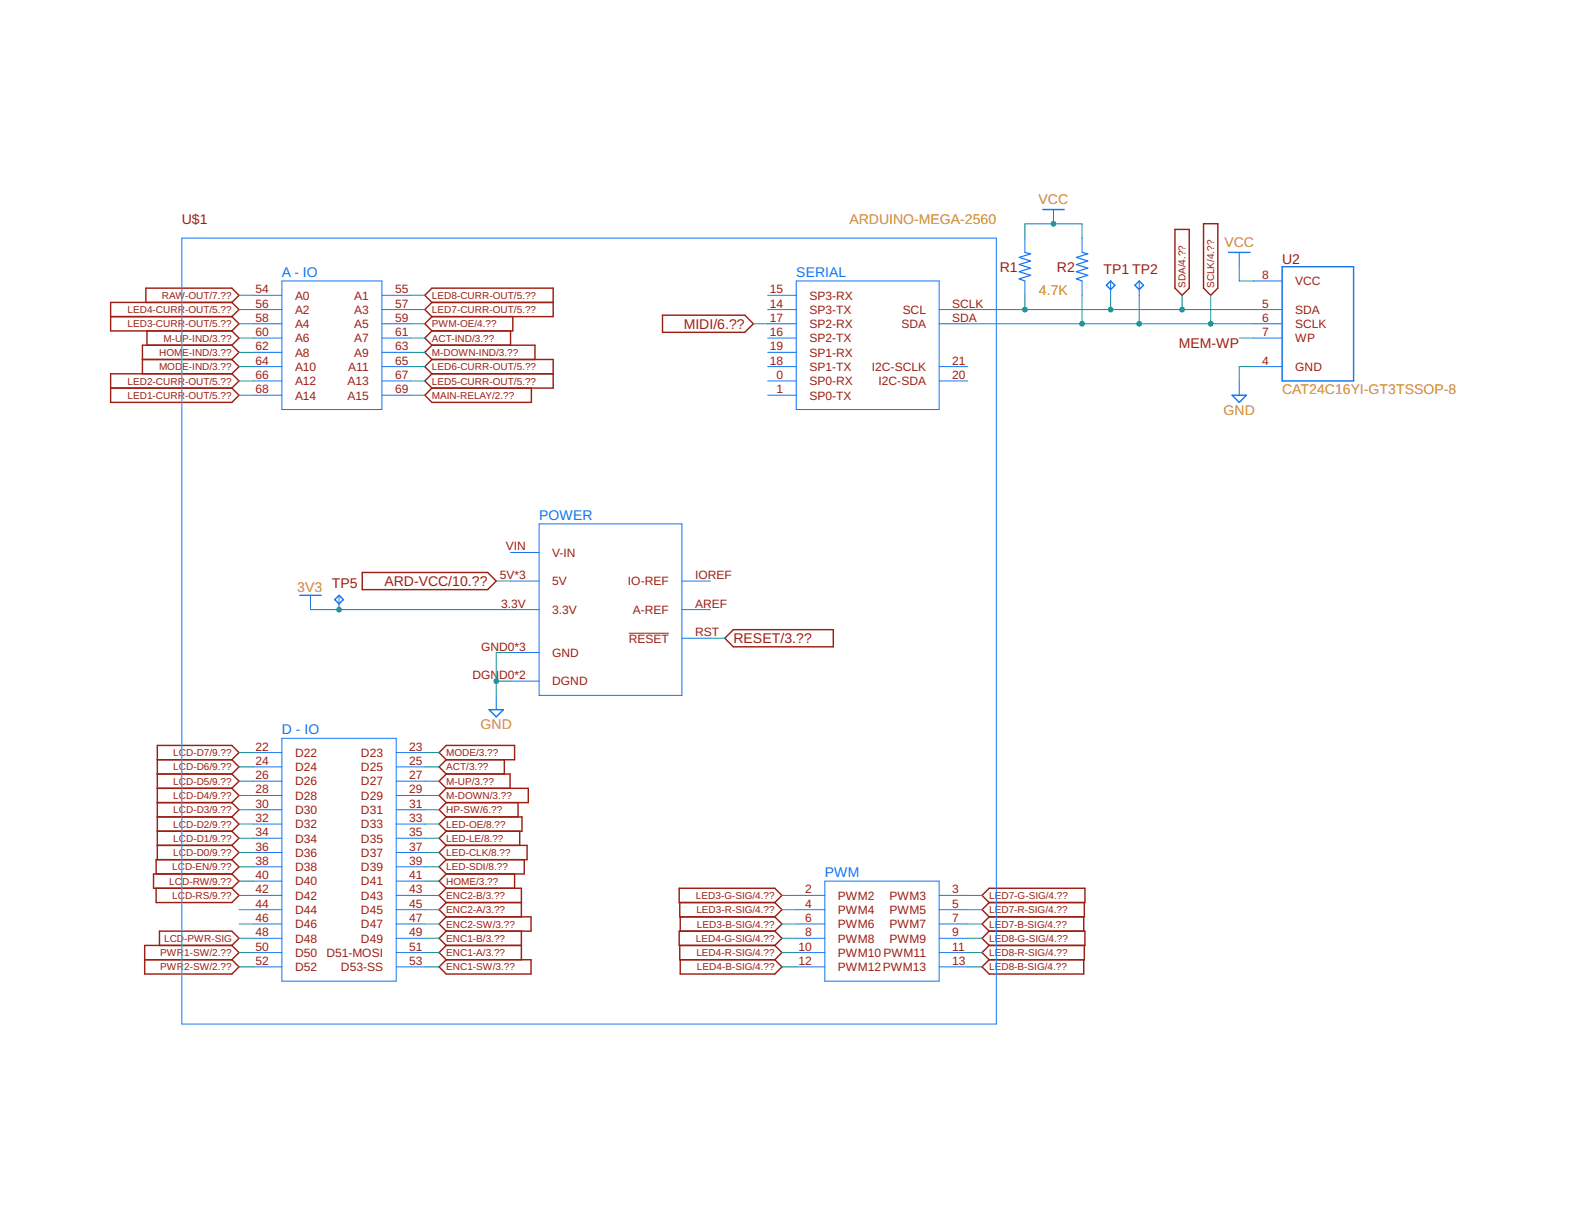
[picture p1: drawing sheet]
<svg xmlns="http://www.w3.org/2000/svg" width="279mm" height="216mm" viewBox="0 0 279 216" stroke-linecap="round" stroke-linejoin="round" font-family="sans-serif">
<path d="M111.8 112.5h7.1" fill="none" stroke="#9c1f14" stroke-width=".18"/>
<g fill="none" stroke="#9c1f14" stroke-width=".25">
<path d="M213.9 39.8h2.6v11.4l-1.3 1.3-1.3-1.3zM19.7 56.3h21.5M25.9 53.7v-2.5h15.3l1.3 1.3-1.3 1.2M26.1 58.8v2.5M41.2 53.7h-21.5v5.1h21.5M41.2 53.7l1.3 1.3-1.3 1.3M41.2 56.3l1.3 1.2-1.3 1.3M41.2 58.8l1.3 1.3-1.3 1.2M76.8 53.7l-1.3-1.2 1.3-1.3h21.5v5.1h-21.5M76.8 53.7h21.5M76.8 53.7l-1.3 1.3 1.3 1.3M76.8 58.8l-1.3 1.3 1.3 1.2"/>
<path d="M76.8 56.3l-1.3 1.2 1.3 1.3M90.7 58.8v2.5M91.1 56.3v2.5h-14.3M117.8 56h14.6l1.5 1.5-1.5 1.6h-14.6zM208.8 40.8h2.6v10.4l-1.3 1.3-1.3-1.3zM19.7 69h21.5M25.3 63.9h15.9M41.2 66.4l1.3 1.3-1.3 1.3M41.2 66.4h-21.5v5.1h21.5l1.3-1.3-1.3-1.2M41.2 61.3h-15.9v5.1M41.2 61.3l1.3 1.3-1.3 1.3M41.2 63.9l1.3 1.3-1.3 1.2"/>
<path d="M76.8 63.9h21.5v5.1h-21.5M76.8 66.4h21.5M76.8 69l-1.3 1.2 1.3 1.3h17.6v-2.5M76.8 63.9l-1.3 1.3 1.3 1.2M76.8 66.4l-1.3 1.3 1.3 1.3M76.8 61.3h18.3v2.6M76.8 61.3l-1.3 1.3 1.3 1.3M64.4 101.7h22.3l1.5 1.6-1.5 1.5h-22.3zM128.8 113.4l1.5-1.5h17.8v3h-17.8zM28 137.5h13.2M28 135h13.2M41.2 135l1.3-1.3-1.3-1.2h-13.2v20.3"/>
<path d="M41.2 135l1.3 1.3-1.3 1.2M41.2 137.5l1.3 1.3-1.3 1.3M78 133.7l1.3-1.2h12.2v2.5h-12.2zM79.3 137.5l-1.3 1.3 1.3 1.3M79.3 137.5h11.4v2.6M79.3 135l-1.3 1.3 1.3 1.2M89.6 135v2.5M27.7 157.8v2.6h13.5l1.3-1.3-1.3-1.3M28 142.6h13.2M28 145.2h13.2M28 140.1h13.2M28 147.7h13.2"/>
<path d="M28 150.2h13.2M41.2 155.3h-13.9v2.5h13.9M41.2 140.1l1.3 1.3-1.3 1.2M41.2 142.6l1.3 1.3-1.3 1.3M41.2 145.2l1.3 1.2-1.3 1.3M41.2 147.7l1.3 1.2-1.3 1.3M41.2 150.2l1.3 1.3-1.3 1.3M41.2 152.8h-13.5v2.5M41.2 152.8l1.3 1.2-1.3 1.3M41.2 155.3l1.3 1.3-1.3 1.2M79.3 157.8h13.4v5.1M79.3 142.6l-1.3 1.3 1.3 1.3"/>
<path d="M79.3 140.1h14.6v2.5h-14.6M79.3 145.2h13.5v2.5h-13.5M79.3 140.1l-1.3 1.3 1.3 1.2M79.3 150.2h14.4v2.6h-14.4M79.3 157.8l-1.3 1.3 1.3 1.3M79.3 145.2l-1.3 1.2 1.3 1.3M79.3 147.7l-1.3 1.2 1.3 1.3M79.3 150.2l-1.3 1.3 1.3 1.3M79.3 152.8l-1.3 1.2 1.3 1.3M79.3 155.3l-1.3 1.3 1.3 1.2M91.5 155.3v2.5M92.1 142.6v2.6"/>
<path d="M92.4 147.7v2.5M93.2 152.8v2.5h-13.9M120.7 157.8h17l1.3 1.3-1.3 1.3h-17zM174.5 159.1l1.3-1.3h17v2.6h-17zM25.7 170.5h15.5M28.3 168v-2.5h12.9l1.3 1.2-1.3 1.3M41.2 168h-15.5v5.1h15.5l1.3-1.3-1.3-1.3M41.2 168l1.3 1.3-1.3 1.2M78 171.8l1.3-1.3h15.1v2.6h-15.1zM79.3 162.9l-1.3 1.3 1.3 1.3M79.3 162.9h15.1v2.6h-15.1M79.3 168l-1.3 1.3 1.3 1.2"/>
<path d="M79.3 168h13.4M79.3 165.5l-1.3 1.2 1.3 1.3M79.3 160.4h13.4M79.3 160.4l-1.3 1.2 1.3 1.3M92.7 165.5v5M120.8 168v2.5h16.9M120.8 160.4v2.5h16.9M120.9 170.5v2.6h16.8l1.3-1.3-1.3-1.3M120.9 162.9v2.6M137.7 165.5h-17v2.5h17M137.7 160.4l1.3 1.2-1.3 1.3M137.7 168l1.3 1.3-1.3 1.2"/>
<path d="M137.7 165.5l1.3 1.2-1.3 1.3M137.7 162.9l1.3 1.3-1.3 1.3M175.8 170.5l-1.3 1.3 1.3 1.3h16.8v-2.6M175.8 165.5h17v2.5h-17M175.8 160.4l-1.3 1.2 1.3 1.3M175.8 162.9l-1.3 1.3 1.3 1.3M175.8 165.5l-1.3 1.2 1.3 1.3M175.8 168l-1.3 1.3 1.3 1.2M192.6 162.9v2.6M192.7 168v2.5h-16.9M192.7 160.4v2.5h-16.9"/>
</g>
<g fill="none" stroke="#1375f4" stroke-width=".18">
<path d="M187.2 37.2v2.6M32.3 42.3h144.8v139.7h-144.8zM45 55h5.1M45 57.5h5.1M45 52.5h5.1M50.1 49.9h17.8v22.9h-17.8zM67.9 55h5.1M67.9 57.5h5.1M67.9 52.5h5.1M136.4 55h5.1M136.4 57.5h5.1M136.4 52.5h5.1"/>
<path d="M141.5 49.9h25.4v22.9h-25.4zM166.9 55h5.1M166.9 57.5h5.1M182.2 42.3v2.6M182.2 49.9v2.6M192.3 42.3v2.6M192.3 49.9v2.6M197.4 49.9v2.6M202.5 49.9v2.6M220.3 44.9v2.5M222.8 49.9h5.1M222.8 55h5.1"/>
<path d="M222.8 57.5h5.1M45 70.2h5.1M45 67.7h5.1M45 65.2h5.1M45 62.6h5.1M45 60.1h5.1M67.9 70.2h5.1M67.9 67.7h5.1M67.9 65.2h5.1M67.9 62.6h5.1M67.9 60.1h5.1M136.4 70.2h5.1"/>
<path d="M136.4 67.7h5.1M136.4 65.2h5.1M136.4 62.6h5.1M136.4 60.1h5.1M166.9 67.7h5.1M166.9 65.2h5.1M220.3 67.7v2.5M222.8 65.2h5.1M222.8 60.1h5.1M90.7 98.2h5.1M95.8 93.1h25.4v30.5h-25.4zM55.2 105.8v2.5"/>
<path d="M60.3 105.8v2.5M90.7 108.3h5.1M90.7 103.3h5.1M90.7 116h5.1M121.2 108.3h5.1M121.2 103.3h5.1M121.2 113.4h5.1M45 133.7h5.1M45 136.3h5.1M45 138.8h5.1M50.1 131.2h20.3v43.1h-20.3zM70.4 133.7h5.1"/>
<path d="M70.4 136.3h5.1M70.4 138.8h5.1M88.2 123.6v2.5M90.7 121h5.1M45 141.4h5.1M45 143.9h5.1M45 146.4h5.1M45 148.9h5.1M45 151.5h5.1M45 154h5.1M45 156.6h5.1M45 159.1h5.1"/>
<path d="M70.4 141.4h5.1M70.4 143.9h5.1M70.4 146.4h5.1M70.4 148.9h5.1M70.4 151.5h5.1M70.4 154h5.1M70.4 156.6h5.1M70.4 159.1h5.1M141.5 159.1h5.1M146.6 156.6h20.3v17.7h-20.3zM166.9 159.1h5.1M45 161.6h5.1"/>
<path d="M45 164.2h5.1M45 166.7h5.1M45 169.3h5.1M45 171.8h5.1M70.4 161.6h5.1M70.4 164.2h5.1M70.4 166.7h5.1M70.4 169.3h5.1M70.4 171.8h5.1M141.5 161.6h5.1M141.5 164.2h5.1M141.5 166.7h5.1"/>
<path d="M141.5 169.3h5.1M141.5 171.8h5.1M166.9 161.6h5.1M166.9 164.2h5.1M166.9 166.7h5.1M166.9 169.3h5.1M166.9 171.8h5.1"/>
</g>
<path d="M185.3 37.2h3.8M196.6 50.7l.8-.8 .8 .8-.8 .8zM201.7 50.7l.8-.8 .7 .8-.7 .8zM218.4 44.9h3.8M227.9 47.4h12.7v20.3h-12.7zM219 70.2h2.5l-1.2 1.3zM53.3 105.8h3.8M59.5 106.6l.8-.8 .7 .8-.7 .7zM86.9 126.1h2.6l-1.3 1.3z" fill="none" stroke="#1375f4" stroke-width=".25"/>
<path d="M182.2 44.9l1 .2-2.1 .6 2.1 .7-2.1 .6 2.1 .6-2.1 .7 2.1 .6-2.1 .7 1.1 .3M192.3 44.9l1 .2-2 .6 2 .7-2 .6 2 .6-2 .7 2 .6-2 .7 1 .3" fill="none" stroke="#1375f4" stroke-width=".21"/>
<path d="M182.2 42.3v-2.5h10.1v2.5" fill="none" stroke="#158f93" stroke-width=".18"/>
<circle cx="187.2" cy="39.8" r=".51" fill="#158f93"/>
<path d="M186.7 39.8a.51 .51 0 0 1 1 0 .51 .51 0 0 1-1 0zM186.7 39.8a.51 .51 0 0 0 1 0 .51 .51 0 0 0-1 0z" fill="#158f93"/>
<path d="M220.3 47.4v2.5h2.5M55.2 108.3h35.5" fill="none" stroke="#158f93" stroke-width=".18"/>
<circle cx="60.3" cy="108.3" r=".51" fill="#158f93"/>
<path d="M59.8 108.3a.51 .51 0 0 1 1 0 .51 .51 0 0 1-1 0zM59.8 108.3a.51 .51 0 0 0 1 0 .51 .51 0 0 0-1 0z" fill="#158f93"/>
<path d="M90.7 116h-2.5v7.6M88.2 121h2.5" fill="none" stroke="#158f93" stroke-width=".18"/>
<circle cx="88.2" cy="121" r=".51" fill="#158f93"/>
<path d="M87.7 121a.51 .51 0 0 1 1 0 .51 .51 0 0 1-1 0zM87.7 121a.51 .51 0 0 0 1 0 .51 .51 0 0 0-1 0z" fill="#158f93"/>
<g fill="none" stroke="#158f93" stroke-width=".18">
<path d="M172 55h50.8M182.2 52.5v2.5M197.4 52.5v2.5M210.1 52.5v2.5M222.8 65.2h-2.5v2.5M126.3 113.4h2.5M75.5 138.8h2.5M75.5 136.3h2.5M75.5 133.7h2.5M75.5 143.9h2.5M75.5 141.4h2.5M139 159.1h2.5"/>
<path d="M75.5 171.8h2.5M75.5 169.3h2.5M75.5 166.7h2.5"/>
</g>
<g fill="#158f93">
<circle cx="182.2" cy="55" r=".51"/>
<circle cx="197.4" cy="55" r=".51"/>
<circle cx="210.1" cy="55" r=".51"/>
</g>
<g fill="#158f93">
<path d="M181.7 55a.51 .51 0 0 1 1 0 .51 .51 0 0 1-1 0zM181.7 55a.51 .51 0 0 0 1 0 .51 .51 0 0 0-1 0z"/>
<path d="M196.9 55a.51 .51 0 0 1 1 0 .51 .51 0 0 1-1 0zM196.9 55a.51 .51 0 0 0 1 0 .51 .51 0 0 0-1 0z"/>
<path d="M209.6 55a.51 .51 0 0 1 1 0 .51 .51 0 0 1-1 0zM209.6 55a.51 .51 0 0 0 1 0 .51 .51 0 0 0-1 0z"/>
</g>
<path d="M172 57.5h50.8M192.3 52.5v5M202.5 52.5v5M215.2 52.5v5" fill="none" stroke="#158f93" stroke-width=".18"/>
<g fill="#158f93">
<circle cx="192.3" cy="57.5" r=".51"/>
<circle cx="202.5" cy="57.5" r=".51"/>
<circle cx="215.2" cy="57.5" r=".51"/>
</g>
<g fill="#158f93">
<path d="M191.8 57.5a.51 .51 0 0 1 1 0 .51 .51 0 0 1-1 0zM191.8 57.5a.51 .51 0 0 0 1 0 .51 .51 0 0 0-1 0z"/>
<path d="M202 57.5a.51 .51 0 0 1 1 0 .51 .51 0 0 1-1 0zM202 57.5a.51 .51 0 0 0 1 0 .51 .51 0 0 0-1 0z"/>
<path d="M214.7 57.5a.51 .51 0 0 1 1 0 .51 .51 0 0 1-1 0zM214.7 57.5a.51 .51 0 0 0 1 0 .51 .51 0 0 0-1 0z"/>
</g>
<g fill="none" stroke="#158f93" stroke-width=".18">
<path d="M42.5 57.5h2.5M42.5 52.5h2.5M42.5 55h2.5M73 57.5h2.5M73 52.5h2.5M73 55h2.5M133.9 57.5h2.5M42.5 67.7h2.5M42.5 70.2h2.5M42.5 65.2h2.5M42.5 60.1h2.5M42.5 62.6h2.5"/>
<path d="M73 67.7h2.5M73 70.2h2.5M73 65.2h2.5M73 60.1h2.5M73 62.6h2.5M220.3 60.1h2.5M88.2 103.3h2.5M42.5 133.7h2.5M42.5 136.3h2.5M42.5 138.8h2.5M42.5 141.4h2.5M42.5 143.9h2.5"/>
<path d="M42.5 146.4h2.5M42.5 148.9h2.5M42.5 151.5h2.5M42.5 154h2.5M42.5 159.1h2.5M42.5 156.6h2.5M75.5 146.4h2.5M75.5 148.9h2.5M75.5 151.5h2.5M75.5 154h2.5M75.5 159.1h2.5M75.5 156.6h2.5"/>
<path d="M172 159.1h2.5M42.5 164.2h2.5M42.5 161.6h2.5M42.5 169.3h2.5M42.5 171.8h2.5M42.5 166.7h2.5M75.5 164.2h2.5M75.5 161.6h2.5M139 164.2h2.5M139 161.6h2.5M139 169.3h2.5M139 171.8h2.5"/>
<path d="M139 166.7h2.5M172 164.2h2.5M172 161.6h2.5M172 169.3h2.5M172 171.8h2.5M172 166.7h2.5"/>
</g>
<g font-size="2.5" fill="#9c1f14">
<text x="32.3" y="39.8">U$1</text>
<text x="227.9" y="46.9">U2</text>
<text x="177.7" y="48.3">R1</text>
<text x="187.9" y="48.3">R2</text>
<text x="196.1" y="48.7">TP1 TP2</text>
<text x="121.5" y="58.4">MIDI/6.??</text>
<text x="209.5" y="61.9">MEM-WP</text>
<text x="59" y="104.5">TP5</text>
<text x="68.3" y="104.1">ARD-VCC/10.??</text>
<text x="130.4" y="114.3">RESET/3.??</text>
</g>
<g font-size="2.5" fill="#d59028">
<text x="151" y="39.8">ARDUINO-MEGA-2560</text>
<text x="184.6" y="36.2">VCC</text>
<text x="217.6" y="43.8">VCC</text>
<text x="184.7" y="52.5">4.7K</text>
<text x="227.9" y="70">CAT24C16YI-GT3TSSOP-8</text>
<text x="217.5" y="73.7">GND</text>
<text x="52.8" y="105.3">3V3</text>
<text x="85.4" y="129.5">GND</text>
</g>
<g font-size="2.5" fill="#1375f4">
<text x="50.1" y="49.2">A - IO</text>
<text x="141.5" y="49.2">SERIAL</text>
<text x="95.8" y="92.3">POWER</text>
<text x="50.1" y="130.4">D - IO</text>
<text x="146.6" y="155.8">PWM</text>
</g>
<g font-size="2.1" fill="#9c1f14">
<text x="45.4" y="52.1">54</text>
<text x="52.4" y="53.2">A0</text>
<text x="62.9" y="53.2">A1</text>
<text x="70.2" y="52.1">55</text>
<text x="136.8" y="52.1">15</text>
<text x="143.9" y="53.2">SP3-RX</text>
<text x="224.4" y="49.6">8</text>
<text x="230.2" y="50.7">VCC</text>
<text x="45.4" y="54.6">56</text>
<text x="45.4" y="57.2">58</text>
<text x="45.4" y="59.7">60</text>
<text x="52.4" y="55.8">A2</text>
<text x="52.4" y="58.3">A4</text>
<text x="62.9" y="55.8">A3</text>
<text x="62.9" y="58.3">A5</text>
<text x="70.2" y="54.6">57</text>
<text x="70.2" y="57.2">59</text>
<text x="70.2" y="59.7">61</text>
<text x="136.8" y="59.7">16</text>
<text x="136.8" y="57.2">17</text>
<text x="136.8" y="54.6">14</text>
<text x="143.9" y="58.3">SP2-RX</text>
<text x="143.9" y="55.8">SP3-TX</text>
<text x="160.2" y="58.3">SDA</text>
<text x="160.4" y="55.8">SCL</text>
<text x="169.3" y="54.6">SCLK</text>
<text x="169.3" y="57.2">SDA</text>
<text x="224.4" y="54.6">5</text>
<text x="224.4" y="57.2">6</text>
<text x="224.4" y="59.7">7</text>
<text x="230.2" y="55.8">SDA</text>
<text x="230.2" y="58.3">SCLK</text>
<text x="45.4" y="62.3">62</text>
<text x="45.4" y="64.8">64</text>
<text x="52.4" y="60.8">A6</text>
<text x="52.4" y="63.4">A8</text>
<text x="52.4" y="65.9">A10</text>
<text x="61.9" y="65.9">A11</text>
<text x="62.9" y="60.8">A7</text>
<text x="62.9" y="63.4">A9</text>
<text x="70.2" y="62.3">63</text>
<text x="70.2" y="64.8">65</text>
<text x="136.8" y="64.8">18</text>
<text x="136.8" y="62.3">19</text>
<text x="143.9" y="65.9">SP1-TX</text>
<text x="143.9" y="63.4">SP1-RX</text>
<text x="143.9" y="60.8">SP2-TX</text>
<text x="155" y="65.9">I2C-SCLK</text>
<text x="169.3" y="64.8">21</text>
<text x="224.4" y="64.8">4</text>
<text x="230.2" y="60.8">WP</text>
<text x="230.2" y="65.9">GND</text>
<text x="45.4" y="67.3">66</text>
<text x="45.4" y="69.9">68</text>
<text x="52.4" y="68.5">A12</text>
<text x="52.4" y="71">A14</text>
<text x="61.7" y="68.5">A13</text>
<text x="61.7" y="71">A15</text>
<text x="70.2" y="67.3">67</text>
<text x="70.2" y="69.9">69</text>
<text x="138" y="69.9">1</text>
<text x="138" y="67.3">0</text>
<text x="143.9" y="71">SP0-TX</text>
<text x="143.9" y="68.5">SP0-RX</text>
<text x="156.2" y="68.5">I2C-SDA</text>
<text x="169.3" y="67.3">20</text>
<text x="89.9" y="97.8">VIN</text>
<text x="98.1" y="98.9">V-IN</text>
<text x="88.9" y="102.9">5V*3</text>
<text x="89.1" y="108">3.3V</text>
<text x="98.1" y="104">5V</text>
<text x="111.6" y="104">IO-REF</text>
<text x="123.5" y="102.9">IOREF</text>
<text x="123.5" y="108">AREF</text>
<text x="98.1" y="109.1">3.3V</text>
<text x="112.5" y="109.1">A-REF</text>
<text x="123.5" y="113.1">RST</text>
<text x="85.5" y="115.6">GND0*3</text>
<text x="98.1" y="116.7">GND</text>
<text x="111.8" y="114.2">RESET</text>
<text x="84" y="120.7">DGN</text>
<text x="88.7" y="120.7">D0*2</text>
<text x="98.1" y="121.8">DGND</text>
<text x="45.4" y="133.4">22</text>
<text x="45.4" y="135.9">24</text>
<text x="52.4" y="134.5">D22</text>
<text x="52.4" y="137">D24</text>
<text x="64.2" y="134.5">D23</text>
<text x="64.2" y="137">D25</text>
<text x="72.8" y="133.4">23</text>
<text x="72.8" y="135.9">25</text>
<text x="45.4" y="138.4">26</text>
<text x="45.4" y="141">28</text>
<text x="45.4" y="143.5">30</text>
<text x="52.4" y="139.6">D26</text>
<text x="52.4" y="142.1">D28</text>
<text x="64.2" y="139.6">D27</text>
<text x="64.2" y="142.1">D29</text>
<text x="72.8" y="138.4">27</text>
<text x="72.8" y="141">29</text>
<text x="72.8" y="143.5">31</text>
<text x="45.4" y="146.1">32</text>
<text x="45.4" y="148.6">34</text>
<text x="52.4" y="144.6">D30</text>
<text x="52.4" y="147.2">D32</text>
<text x="52.4" y="149.7">D34</text>
<text x="64.2" y="144.6">D31</text>
<text x="64.2" y="147.2">D33</text>
<text x="64.2" y="149.7">D35</text>
<text x="72.8" y="146.1">33</text>
<text x="72.8" y="148.6">35</text>
<text x="45.4" y="151.1">36</text>
<text x="45.4" y="153.7">38</text>
<text x="52.4" y="152.3">D36</text>
<text x="52.4" y="154.8">D38</text>
<text x="64.2" y="152.3">D37</text>
<text x="64.2" y="154.8">D39</text>
<text x="72.8" y="151.1">37</text>
<text x="72.8" y="153.7">39</text>
<text x="45.4" y="156.2">40</text>
<text x="45.4" y="158.8">42</text>
<text x="45.4" y="161.3">44</text>
<text x="52.4" y="157.3">D40</text>
<text x="52.4" y="159.9">D42</text>
<text x="64.2" y="157.3">D41</text>
<text x="64.2" y="159.9">D43</text>
<text x="72.8" y="156.2">41</text>
<text x="72.8" y="158.8">43</text>
<text x="72.8" y="161.3">45</text>
<text x="143.1" y="158.8">2</text>
<text x="143.1" y="161.3">4</text>
<text x="148.9" y="159.9">PWM2</text>
<text x="158.1" y="159.9">PWM3</text>
<text x="169.3" y="158.8">3</text>
<text x="169.3" y="161.3">5</text>
<text x="45.4" y="163.8">46</text>
<text x="45.4" y="166.4">48</text>
<text x="52.4" y="162.4">D44</text>
<text x="52.4" y="165">D46</text>
<text x="52.4" y="167.5">D48</text>
<text x="64.2" y="162.4">D45</text>
<text x="64.2" y="165">D47</text>
<text x="64.2" y="167.5">D49</text>
<text x="72.8" y="163.8">47</text>
<text x="72.8" y="166.4">49</text>
<text x="143.1" y="163.8">6</text>
<text x="143.1" y="166.4">8</text>
<text x="148.9" y="162.4">PWM4</text>
<text x="148.9" y="165">PWM6</text>
<text x="148.9" y="167.5">PWM8</text>
<text x="158.1" y="162.4">PWM5</text>
<text x="158.1" y="165">PWM7</text>
<text x="158.1" y="167.5">PWM9</text>
<text x="169.3" y="163.8">7</text>
<text x="169.3" y="166.4">9</text>
<text x="45.4" y="168.9">50</text>
<text x="45.4" y="171.5">52</text>
<text x="52.4" y="170">D50</text>
<text x="52.4" y="172.6">D52</text>
<text x="58" y="170">D51-MOSI</text>
<text x="60.6" y="172.6">D53-SS</text>
<text x="72.8" y="168.9">51</text>
<text x="72.8" y="171.5">53</text>
<text x="141.9" y="168.9">10</text>
<text x="141.9" y="171.5">12</text>
<text x="148.9" y="170">PWM10 PWM11</text>
<text x="148.9" y="172.6">PWM12PWM13</text>
<text x="169.3" y="168.9">11</text>
<text x="169.3" y="171.5">13</text>
</g>
<g font-size="1.8" fill="#9c1f14">
<text x="28.8" y="53.1">RAW</text>
<text x="32.9" y="53.1">-OUT/7.??</text>
<text x="76.8" y="53.1">LED8-CURR-OUT/5.??</text>
<text x="210.7" y="51.2" transform="rotate(-90 210.7 51.2)">SDA/4.??</text>
<text x="215.8" y="51.2" transform="rotate(-90 215.8 51.2)">SCLK/4.??</text>
<text x="22.7" y="55.6">LED4-CURR-OUT/5.??</text>
<text x="22.7" y="58.2">LED3-CURR-OUT/5.??</text>
<text x="76.8" y="55.6">LED7-CURR-OUT/5.??</text>
<text x="76.8" y="58.2">PWM-OE/4.??</text>
<text x="28.3" y="63.3">HOM</text>
<text x="28.3" y="65.8">MOD</text>
<text x="29.1" y="60.7">M-U</text>
<text x="32.4" y="60.7">P-IND/3.??</text>
<text x="32.4" y="63.3">E-IND/3.??</text>
<text x="32.4" y="65.8">E-IND/3.??</text>
<text x="76.8" y="65.8">LED6-CURR-OUT/5.??</text>
<text x="76.8" y="60.7">ACT-IND/3.??</text>
<text x="76.8" y="63.3">M-DOWN-IND/3.??</text>
<text x="22.7" y="68.3">LED2-CURR-OUT/5.??</text>
<text x="22.7" y="70.9">LED1-CURR-OUT/5.??</text>
<text x="76.8" y="68.3">LED5-CURR-OUT/5.??</text>
<text x="76.8" y="70.9">MAIN-RELAY/2.??</text>
<text x="30.8" y="134.4">LCD-D7/9.??</text>
<text x="30.8" y="136.9">LCD-D6/9.??</text>
<text x="79.3" y="136.9">ACT/3.??</text>
<text x="79.3" y="134.4">MODE/3.??</text>
<text x="30.8" y="139.4">LCD-D5/9.??</text>
<text x="30.8" y="142">LCD-D4/9.??</text>
<text x="79.3" y="142">M-DOWN/3.??</text>
<text x="79.3" y="139.4">M-UP/3.??</text>
<text x="30.8" y="144.5">LCD-D3/9.??</text>
<text x="30.8" y="147.1">LCD-D2/9.??</text>
<text x="30.8" y="149.6">LCD-D1/9.??</text>
<text x="79.3" y="144.5">HP-SW/6.??</text>
<text x="79.3" y="147.1">LED-OE/8.??</text>
<text x="79.3" y="149.6">LED-LE/8.??</text>
<text x="30.6" y="154.7">LCD-EN/9.??</text>
<text x="30.8" y="152.1">LCD-D0/9.??</text>
<text x="79.3" y="152.1">LED-CLK/8.??</text>
<text x="79.3" y="154.7">LED-SDI/8.??</text>
<text x="30.1" y="157.2">LC</text>
<text x="30.6" y="159.8">LCD-RS/9.??</text>
<text x="32.4" y="157.2">D-RW/9.??</text>
<text x="79.3" y="159.8">ENC2-B/3.??</text>
<text x="79.3" y="157.2">HOME/3.??</text>
<text x="123.7" y="159.8">LED3-G-SIG/4.??</text>
<text x="175.8" y="159.8">LED7-G-SIG/4.??</text>
<text x="29.2" y="167.4">LCD</text>
<text x="32.7" y="167.4">-PWR-SIG</text>
<text x="79.3" y="167.4">ENC1-B/3.??</text>
<text x="79.3" y="164.8">ENC2-SW/3.??</text>
<text x="79.3" y="162.3">ENC2-A/3.??</text>
<text x="123.7" y="167.4">LED4-G-SIG/4.??</text>
<text x="123.8" y="162.3">LED3-R-SIG/4.??</text>
<text x="123.9" y="164.8">LED3-B-SIG/4.??</text>
<text x="175.8" y="162.3">LED7-R-SIG/4.??</text>
<text x="175.8" y="164.8">LED7-B-SIG/4.??</text>
<text x="175.8" y="167.4">LED8-G-SIG/4.??</text>
<text x="28.5" y="169.9">PWR</text>
<text x="28.5" y="172.5">PWR</text>
<text x="32.7" y="169.9">1-SW/2.??</text>
<text x="32.7" y="172.5">2-SW/2.??</text>
<text x="79.3" y="172.4">ENC1-SW/3.??</text>
<text x="79.3" y="169.9">ENC1-A/3.??</text>
<text x="123.8" y="169.9">LED4-R-SIG/4.??</text>
<text x="123.9" y="172.5">LED4-B-SIG/4.??</text>
<text x="175.8" y="169.9">LED8-R-SIG/4.??</text>
<text x="175.8" y="172.4">LED8-B-SIG/4.??</text>
</g>
</svg>
